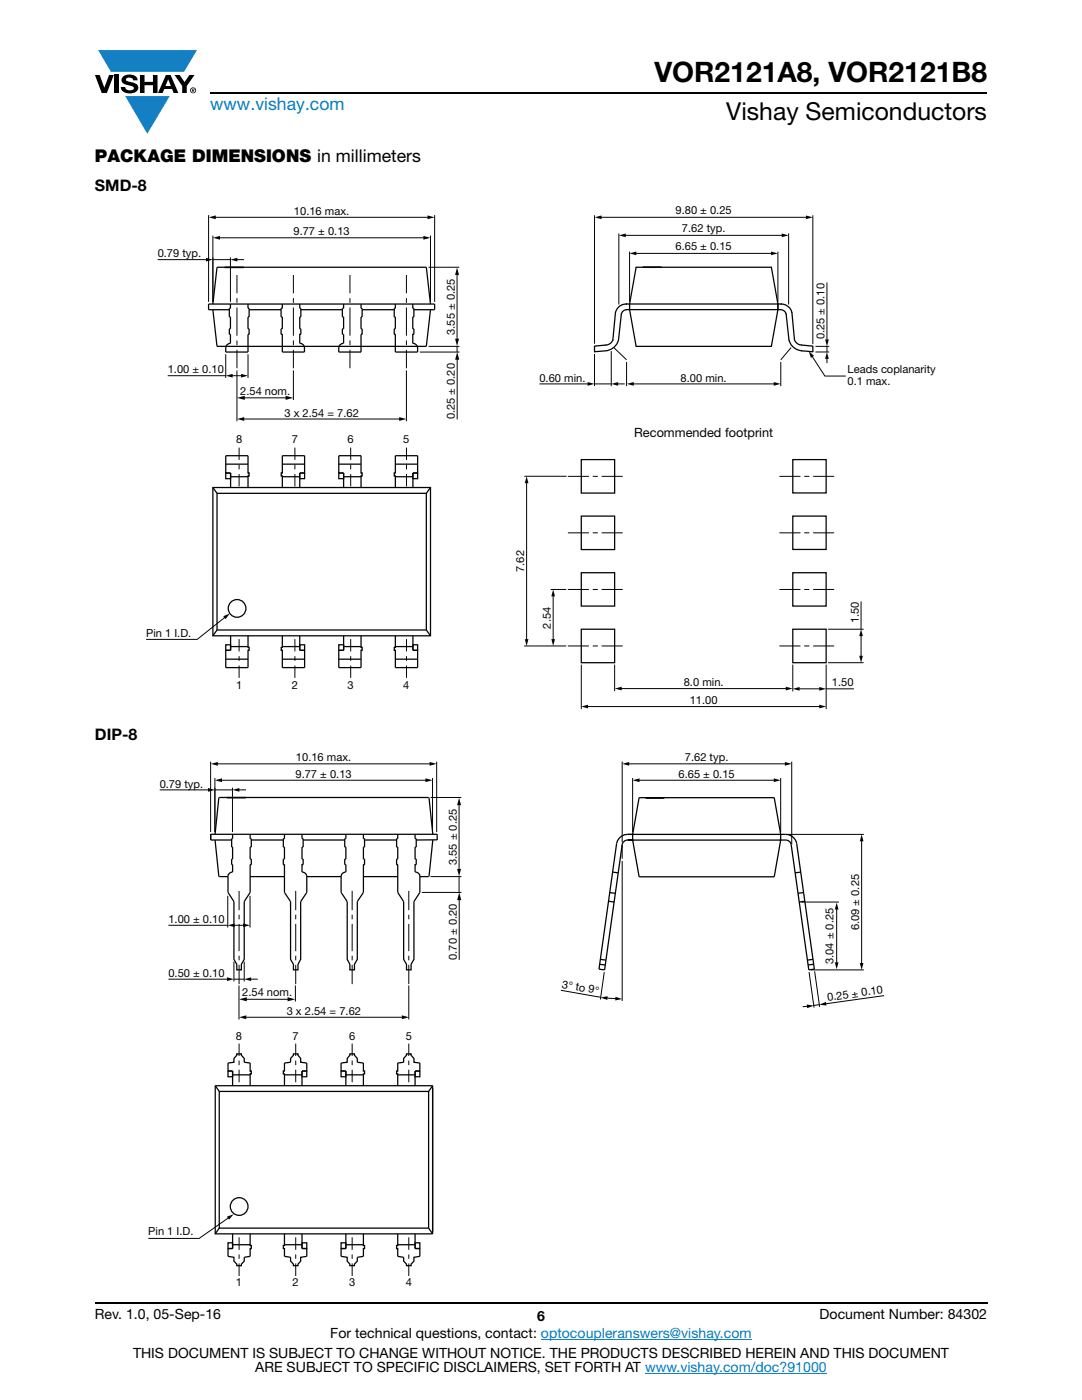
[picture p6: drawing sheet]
<svg xmlns="http://www.w3.org/2000/svg" width="216mm" height="279mm" viewBox="0 0 216 279" stroke-linecap="round" stroke-linejoin="round" font-family="sans-serif">
<g fill="#147fc3">
<path d="M19.6 10h19.7l-2.6 4.3h-1.1h-13.5z"/>
<path d="M25 19.2h8.9l-4.5 7.5z"/>
</g>
<g fill="#000">
<path d="M18.9 15h1l.9 2.5 1-2.5h.9l-1.4 3.6h-1zM22.9 15h.9v3.6h-.9zM24.6 15.3a2.1 2.1 0 0 1 2.8 .3l.1 .4h-.9a.79 .79 0 0 0-.7-.5 .79 .79 0 0 0-.8 .4l.3 .3 1 .2a1.08 1.08 0 0 1 1.2 1 1.08 1.08 0 0 1-1.1 1.2 1.73 1.73 0 0 1-2.4-1.2h.9a.96 .96 0 0 0 .8 .6 .96 .96 0 0 0 .9-.4 1.31 1.31 0 0 0-1.2-.6 1.03 1.03 0 0 1-1.1-.6 1.03 1.03 0 0 1 .2-1.1zM27.9 15h.9v1.3h1.7v-1.3h.9v3.6h-.9v-1.6h-1.7v1.6h-.9zM34.8 15h1.1l.9 1.4 1-1.4h1l-1.5 2.2v1.4h-.9v-1.4z"/>
<path d="M33.6 15.9l.5 1.3h-1.1zM33.1 15l-1.6 3.6h1l.3-.8h1.5l.3 .8h1l-1.6-3.6z"/>
<path d="M38.4 17.8h.2v.2h-.2zM38.3 17.7v.7h.1v-.3l.4 .3-.2-.3 .2-.2-.1-.2z"/>
<path d="M38.1 18a.46 .46 0 0 1 .9 0 .46 .46 0 0 1-.9 0zM37.9 18a.6 .6 0 0 0 1.2 0 .6 .6 0 0 0-1.2 0z"/>
</g>
<path d="M42 18.6h155M18.9 260h178.1" fill="none" stroke="#000" stroke-width=".36"/>
<path d="M107.9 267.3h42.1M128.7 274h36.3" fill="none" stroke="#007ec4" stroke-width=".2"/>
<path d="M29.2 40.8h157.5v100.7h-157.5z" fill="#fff"/>
<path d="M128.3 53.3l3.6 .1zM131.9 53.4h.1M124.9 60.7h.1M125 60.7a2.2 2.2 0 0 0-2.2 1.7l-.5 5.5a1.56 1.56 0 0 1-1.4 1l-2.3 .2v1.1a5.5 5.5 0 0 0 3.7-.7 2.96 2.96 0 0 0 1.1-1.6l.6-5.2M125.1 61.8a1.09 1.09 0 0 0-1.1 .9M125.6 60.7h29.6M125.6 60.7l1.3-7.4h27l1.3 7.4M125.6 61.8l1.3 7.3h27l1.3-7.3M125.6 60.7v1.1M125.6 61.8h29.6M155.2 60.7v1.1" fill="none" stroke="#040503" stroke-width=".25"/>
<path d="M107.6 76.6h9.9M118.6 76.6h3.4" fill="none" stroke="#040503" stroke-width=".2"/>
<path d="M117.3 76.2l1.3 .4-1.3 .4z" fill="#040503"/>
<path d="M123.1 76.6h1.6" fill="none" stroke="#040503" stroke-width=".2"/>
<path d="M122 76.6l1.3-.4v.8z" fill="#040503"/>
<path d="M119.8 43.4h41.3M118.6 70.6v6.5M122 70.1v7" fill="none" stroke="#040503" stroke-width=".2"/>
<g fill="#040503">
<path d="M118.7 43.4l1.3-.4v.7z"/>
<path d="M160.8 43l1.4 .4-1.4 .3z"/>
</g>
<path d="M118.6 43v25.6M124.6 47h31.6M162.2 43v25.7" fill="none" stroke="#040503" stroke-width=".2"/>
<g fill="#040503">
<path d="M123.5 47l1.4-.4v.7z"/>
<path d="M156 46.6l1.4 .4-1.4 .3z"/>
</g>
<path d="M123.5 46.6v14.2M157.4 46.6v14.2M165 56.4v11.6M165 69.1v1.1" fill="none" stroke="#040503" stroke-width=".2"/>
<path d="M164.6 67.7h.8l-.4 1.4z" fill="#040503"/>
<path d="M165 71.4v1.1" fill="none" stroke="#040503" stroke-width=".2"/>
<path d="M165 70.2l.4 1.4h-.8z" fill="#040503"/>
<path d="M126.7 50.6h27.4M162.7 70.2h2.8M162.7 69.1h2.8" fill="none" stroke="#040503" stroke-width=".2"/>
<g fill="#040503">
<path d="M125.6 50.6l1.4-.4v.7z"/>
<path d="M153.8 50.2l1.4 .4-1.4 .3z"/>
</g>
<path d="M125.6 50.2v10M155.2 50.2v10M162 71l2.6 4.1h4.2" fill="none" stroke="#040503" stroke-width=".2"/>
<path d="M161.4 70.1l1 .9-.6 .4z" fill="#040503"/>
<path d="M126.2 76.6h28.4" fill="none" stroke="#040503" stroke-width=".2"/>
<g fill="#040503">
<path d="M154.4 76.2l1.4 .4-1.4 .4z"/>
<path d="M125.1 76.6l1.4-.4v.8z"/>
</g>
<g fill="none" stroke="#040503" stroke-width=".2">
<path d="M42.8 43.4h42.8M47.3 54.9v3.6M47.3 59.5v.9M58.5 54.9v3.6M58.5 59.5v.9M69.8 54.9v3.6M69.8 59.5v.9M81.1 54.9v3.6M81.1 59.5v.9M47.3 61.4v5.6M47.3 67.9v1M47.3 69.8v3.7"/>
<path d="M58.5 61.4v5.6M58.5 67.9v1M58.5 69.8v3.7M69.8 61.4v5.6M69.8 67.9v1M69.8 69.8v3.7M81.1 61.4v5.6M81.1 67.9v1M81.1 69.8v3.7M122.5 69.4l2.5 2.4M125 72.3v4.8M155.8 72.3v4.8"/>
<path d="M157.9 69.4l-2.1 2.4"/>
</g>
<path d="M125 60.7h.6M125.1 61.8h.5M155.2 60.7a2.37 2.37 0 0 1 2.8 1.7l.5 5.5a1.65 1.65 0 0 0 1.5 1l2.2 .2v1.1a5.8 5.8 0 0 1-3.6-.7 2.71 2.71 0 0 1-1.2-1.6l-.5-5.2a1.29 1.29 0 0 0-1.7-.9" fill="none" stroke="#040503" stroke-width=".25"/>
<g fill="#040503">
<path d="M41.6 43.4l1.5-.4v.7z"/>
<path d="M85.3 43l1.4 .4-1.4 .3z"/>
</g>
<path d="M41.6 42.9v17.3M43.6 47.5h41.1M86.7 42.9v17.3" fill="none" stroke="#040503" stroke-width=".2"/>
<g fill="#040503">
<path d="M84.5 47.1l1.4 .4-1.4 .3z"/>
<path d="M42.5 47.5l1.4-.4v.7z"/>
</g>
<path d="M42.5 47v13.2M85.9 47v13.2M33.5 75h11.5M46.2 75h2.2" fill="none" stroke="#040503" stroke-width=".2"/>
<g fill="#040503">
<path d="M48.1 74.6l1.4 .4-1.4 .4z"/>
<path d="M45 75l1.4-.4v.8z"/>
</g>
<path d="M45 70.7v4.7M48.6 79.4h8.7M49.5 70.7v4.7" fill="none" stroke="#040503" stroke-width=".2"/>
<g fill="#040503">
<path d="M47.3 79.4l1.5-.4v.8z"/>
<path d="M57 79l1.5 .4-1.5 .4z"/>
</g>
<path d="M58.5 73.9v5.9M48.5 83.6h31.4" fill="none" stroke="#040503" stroke-width=".2"/>
<g fill="#040503">
<path d="M47.3 83.6l1.4-.4v.8z"/>
<path d="M79.6 83.2l1.5 .4-1.5 .4z"/>
</g>
<path d="M91.2 54.6v13.3M47.3 73.9v10.2M81.1 73.9v10.2" fill="none" stroke="#040503" stroke-width=".2"/>
<g fill="#040503">
<path d="M91.2 53.4l.4 1.5h-.8z"/>
<path d="M90.8 67.6h.8l-.4 1.5z"/>
</g>
<path d="M85.5 53.3h6.1M91.2 71.5v12.2" fill="none" stroke="#040503" stroke-width=".2"/>
<path d="M91.2 70.3l.4 1.5h-.8z" fill="#040503"/>
<path d="M31.5 51.8h9.9M42.5 51.8h3.5M83.8 70.3h7.9M85.5 69.1h6.2" fill="none" stroke="#040503" stroke-width=".2"/>
<g fill="none" stroke="#040503" stroke-width=".25">
<path d="M45 53.3l3.5 .1zM42.5 60.7l.8-7.4h41.8l.8 7.4M42.5 61.8l.8 7.3h41.8l.8-7.3M45.8 61.8h-4.2v-1.1h45.1v1.1h-4.1M46 60.7v.8h-.2v1.7h.2v2.4h-.2v1.1h.2v1.8a.97 .97 0 0 0-1 .9v.9h4.5v-3.6h.2v-1.1h-.2v-2.4h.2v-1.7M49.5 61.5h.2zM49.5 60.7v.8M49.7 61.8h6.4M59.8 60.7v.8h.2v1.7h-.2v2.4h.2v1.1h-.2l.1 1.8a.93 .93 0 0 1 .9 .9v.9h-4.5v-3.6h-.2v-1.1h.2v-2.4h-.2v-1.7h.2v-.8M60 61.8h8.3M68.6 60.7v.8h-.3v1.7h.3v2.4h-.3v1.1h.3l-.1 1.8a.97 .97 0 0 0-.9 .9v.9h4.4v-3.6h.3v-1.1h-.3v-2.4h.3v-1.7M72 60.7v.8"/>
<path d="M72 61.5h.3zM72.3 61.8h6.4M82.4 60.7v.8h.2v1.7h-.2v2.4h.2v1.1h-.2v1.8a.96 .96 0 0 1 .9 .9v.9h-4.4v-3.6h-.2v-1.1h.2v-2.4h-.2v-1.7h.2v-.8"/>
</g>
<path d="M41.1 51.4l1.4 .4-1.4 .4z" fill="#040503"/>
<path d="M47.1 51.8h1.6" fill="none" stroke="#040503" stroke-width=".2"/>
<path d="M46 51.8l1.4-.4v.8z" fill="#040503"/>
<g fill="none" stroke="#040503" stroke-width=".2">
<path d="M42.5 51.4v8.8M46 51.4v8.8M91.2 69.1v1.2M104.7 95h8.3M110.4 118.8v9M113.4 117.6h4.1M113.4 106.3h4.1M118.3 117.6h.9M118.3 106.3h.9M120.1 117.6h4.1M120.1 106.3h4.1M155.6 117.6h4.1"/>
<path d="M155.6 106.3h4.1M160.5 117.6h.9M160.5 106.3h.9M162.3 117.6h4.1M162.3 106.3h4.1M113.4 128.9h4.1M118.3 128.9h.9M120.1 128.9h4.1M155.6 128.9h4.1M160.5 128.9h.9M162.3 128.9h4.1"/>
</g>
<path d="M116 103h6.6v6.7h-6.6zM116 114.3h6.6v6.7h-6.6zM158.2 103h6.6v6.7h-6.6zM158.2 114.3h6.6v6.7h-6.6zM116 125.6h6.6v6.7h-6.6zM158.2 125.6h6.6v6.7h-6.6z" fill="none" stroke="#040503" stroke-width=".25"/>
<g fill="#040503">
<path d="M110.4 117.6l.3 1.4h-.7z"/>
<path d="M110 127.5h.7l-.3 1.4z"/>
</g>
<path d="M105.1 96.2v31.6M109.9 117.6h3" fill="none" stroke="#040503" stroke-width=".2"/>
<g fill="#040503">
<path d="M105.1 95.1l.3 1.3h-.7z"/>
<path d="M104.7 127.6h.7l-.3 1.3z"/>
</g>
<path d="M104.6 128.9h8.3M171.8 120.1v5.5M171.8 126.7v4.4" fill="none" stroke="#040503" stroke-width=".2"/>
<g fill="#040503">
<path d="M171.4 130.9h.8l-.4 1.4z"/>
<path d="M171.8 125.6l.4 1.4h-.8z"/>
</g>
<path d="M123.8 137.4h33.2M165.3 132.3h7M165.3 125.6h7" fill="none" stroke="#040503" stroke-width=".2"/>
<g fill="#040503">
<path d="M122.7 137.4l1.3-.4v.8z"/>
<path d="M156.8 137l1.4 .4-1.4 .4z"/>
</g>
<path d="M122.6 132.7v5.2M117.1 141h46.6" fill="none" stroke="#040503" stroke-width=".2"/>
<g fill="#040503">
<path d="M163.5 140.6l1.3 .4-1.3 .4z"/>
<path d="M116 141l1.3-.4v.8z"/>
</g>
<path d="M116 132.7v8.8M159.3 137.5h4.4M164.8 132.7v8.8M164.8 137.5h5.5" fill="none" stroke="#040503" stroke-width=".2"/>
<g fill="#040503">
<path d="M158.2 137.5l1.3-.4v.7z"/>
<path d="M163.5 137.1l1.3 .4-1.3 .3z"/>
</g>
<path d="M113.4 95.1h4.1M118.3 95.1h.9M120.1 95.1h4.1M155.6 95.1h4.1M160.5 95.1h.9M162.3 95.1h4.1M45 123.1l-5.7 4.5h-10.1M158.2 132.7v5.2" fill="none" stroke="#040503" stroke-width=".2"/>
<path d="M116 91.7h6.6v6.7h-6.6zM158.2 91.7h6.6v6.7h-6.6z" fill="none" stroke="#040503" stroke-width=".25"/>
<path d="M44.5 123l1.4-.6-.9 1.2z" fill="#040503"/>
<g fill="none" stroke="#040503" stroke-width=".2">
<path d="M47.7 89.3v2.5M47.7 92.7v1M47.7 94.6v2.5M58.8 89.3v2.5M58.8 92.7v1M58.8 94.6v2.5M70 89.3v2.5M70 92.7v1M70 94.6v2.5M81.1 89.3v2.5M81.1 92.7v1M81.1 94.6v2.5"/>
<path d="M47.7 127.5v2.5M47.7 130.9v1M47.7 132.8v2.5M58.8 127.5v2.5M58.8 130.9v1M58.8 132.8v2.5M70 127.5v2.5M70 130.9v1M70 132.8v2.5M81.1 127.5v2.5M81.1 130.9v1M81.1 132.8v2.5"/>
</g>
<g fill="none" stroke="#040503" stroke-width=".25">
<path d="M42.5 97.3h43.4v29.6h-43.4zM42.5 97.3l.8 1.2v27.2M43.3 98.5h41.8M45 94.4v1.1h1v-1.1M45 92.6h4.5M45.1 94.4h.9M46 95.1h3.5M46 94.4v2.9M46 94.4h-1v-3.5h4.5v3.5h.2v.6h-.2v2.3M56.3 92.6h4.5M56.3 95.1h3.5M59.8 94.4h1v-3.5h-4.5v3.5h-.2v.6h.2v2.3"/>
<path d="M59.8 94.4v1.1h1v-1.1M59.8 94.4v2.9M59.8 94.4h.9M67.6 94.4v1.1h1v-1.1M67.6 92.6h4.4M67.7 94.4h.8M68.6 95.1h3.4M68.6 94.4v2.9M68.6 94.4h-1v-3.5h4.4v3.5h.3v.6h-.3v2.3M78.9 92.6h4.4M78.9 95.1h3.5M82.4 94.4h.9"/>
<path d="M82.4 94.4v2.9M82.4 94.4h.9v-3.5h-4.4v3.5h-.2v.6h.2v2.3M82.4 94.4v1.1h.9v-1.1M85.9 97.3l-.8 1.2v27.2l.8 1.2M45 129.8v-1.1h1v1.1M45 131.6h4.5M45.1 129.8h.9M46 129h3.5M46 126.9v2.9M49.5 126.9v2.3h.2v.6h-.2v3.4h-4.5v-3.4h1M56.3 131.6h4.5M56.3 126.9v2.3h-.2v.6h.2v3.4h4.5v-3.4h-1"/>
<path d="M56.3 129h3.5M59.8 129.8v-1.1h1v1.1M59.8 126.9v2.9M59.8 129.8h.9M67.6 129.8v-1.1h1v1.1M67.6 131.6h4.4M67.7 129.8h.8M68.6 129h3.4M68.6 126.9v2.9M72 126.9v2.3h.3v.6h-.3v3.4h-4.4v-3.4h1M78.9 131.6h4.4M78.9 129h3.5"/>
<path d="M78.9 126.9v2.3h-.2v.6h.2v3.4h4.4v-3.4h-.9M82.4 129.8h.9M82.4 126.9v2.9M82.4 129.8v-1.1h.9v1.1M85.1 125.7h-41.8l-.8 1.2"/>
<circle cx="47.3" cy="121.4" r="1.77"/>
</g>
<path d="M29.6 150.1h146.8v107.1h-146.8z" fill="#fff"/>
<g fill="none" stroke="#040503" stroke-width=".2">
<path d="M47.7 177.8v3.8M59 177.8v3.8M70.3 177.8v3.8M81.6 177.8v3.8M33.6 195.4h12M46.7 195.4h2M47.7 182.6v.9M47.7 184.4v5.4M47.7 190.7v.9M47.7 192.6v3.8M59 182.6v.9M59 184.4v5.4"/>
<path d="M59 190.7v.9M59 192.6v3.8M70.3 182.6v.9M70.3 184.4v5.4M70.3 190.7v.9M70.3 192.6v3.8M81.6 182.6v.9M81.6 184.4v5.4M81.6 190.7v.9M81.6 192.6v3.8"/>
</g>
<g fill="none" stroke="#040503" stroke-width=".25">
<path d="M43.7 159.2l-.8 7.3M43.7 159.2h41.8M45.4 159.2h3.6zM85.6 159.2l.8 7.3M42.9 167.6l.8 7.3M43.7 174.9h1.8M46.2 167.6h-4.2v-1.1h45.2v1.1M46.4 174h.1M46.4 174a.91 .91 0 0 0-.9 .9M46.4 166.5v.9h-.2v1.6h.2v2.4h-.2v1.1h.2v1.5M49.9 174.9h6.9M49.9 166.5v.9"/>
<path d="M49.9 167.4h.2zM50.1 167.6h6.4M50.1 167.4v1.6h-.2v2.4h.2v1.1h-.2v5.6l-1.2 1.8v11.6l-.5 .9v1.2h-1v-1.2l-.5-.9v-11.6l-1.2-1.8v-3.2M56.8 166.5v.9h-.3v1.6h.3v2.4h-.3v1.1h.3v5.6l1.2 1.8v11.6l.5 .9v1.2h1v-1.2l.5-.9v-11.6l1.2-1.8v-3.2M60.3 166.5v.9h.2v1.6h-.2v2.4h.2v1.1h-.2v1.5a.91 .91 0 0 1 .9 .9M60.5 167.6h8.3M61.2 174.9h6.9M69 174a.91 .91 0 0 0-.9 .9M69 174h.1M69 166.5v.9h-.2v1.6h.2v2.4h-.2v1.1h.2v1.5M72.5 174.9h6.9M72.5 167.4h.2z"/>
<path d="M72.5 166.5v.9M72.7 167.4v1.6h-.2v2.4h.2v1.1h-.2v5.6l-1.2 1.8v11.6l-.6 .9v1.2h-.9v-1.2l-.5-.9v-11.6l-1.2-1.8v-3.2M72.7 167.6h6.4M79.4 166.5v.9h-.3v1.6h.3v2.4h-.3v1.1h.3v5.6l1.1 1.8v11.6l.6 .9v1.2h.9v-1.2l.6-.9v-11.6l1.2-1.8v-3.2M82.8 166.5v.9h.3v1.6h-.3v2.4h.3v1.1h-.3v1.5a.9 .9 0 0 1 1 .9M83.8 174.9h1.7M86.4 167.6l-.8 7.3M87.2 167.6h-4.1"/>
</g>
<path d="M45.3 195l1.4 .4-1.4 .4z" fill="#040503"/>
<path d="M49.9 195.4h1.5" fill="none" stroke="#040503" stroke-width=".2"/>
<path d="M48.7 195.4l1.4-.3v.7z" fill="#040503"/>
<g fill="none" stroke="#040503" stroke-width=".2">
<path d="M46.7 191.9v4M48.7 191.9v4M47.7 208.3v2.4M47.7 211.7v.9M47.7 213.5v2.5M59 208.3v2.4M59 211.7v.9M59 213.5v2.5M70.3 208.3v2.4M70.3 211.7v.9M70.3 213.5v2.5M81.6 208.3v2.4"/>
<path d="M81.6 211.7v.9M81.6 213.5v2.5M45.7 243l-6 4.2h-10.1M47.7 246.9v2.5M47.7 250.4v.8M47.7 252.1v2.6M59 246.9v2.5M59 250.4v.8M59 252.1v2.6M70.3 246.9v2.5M70.3 250.4v.8M70.3 252.1v2.6"/>
<path d="M81.6 246.9v2.5M81.6 250.4v.8M81.6 252.1v2.6"/>
</g>
<path d="M45.3 242.8l1.3-.5-.9 1.1z" fill="#040503"/>
<g fill="none" stroke="#040503" stroke-width=".25">
<path d="M42.9 216.7v29.5h43.4M42.9 216.7l.8 1.1v27.3h41.8M42.9 216.7h43.4M43.7 217.8h41.8M45.5 213.7v1.2h.9v-1.2M45.5 213.7h.9M46.4 213.7h-.9v-1.6l1.2-.1v-.8l.5-.6v-.3h1v.3l.5 .6v.8l1.2 .1v1.6h.2v.6h-.2v2.4M46.4 214.5h3.5M46.4 213.7v3M56.8 214.5h3.5M60.3 213.7h.9v-1.6l-1.2-.1v-.8l-.5-.6v-.3h-1v.3l-.5 .6v.8l-1.2 .1v1.6h-.3v.6h.3v2.4M60.3 213.7v1.2h.9v-1.2"/>
<path d="M60.3 213.7v3M60.3 213.7h.9M68.1 213.7v1.2h.9v-1.2M68.1 213.7h.9M69 214.5h3.5M69 213.7v3M69 213.7h-.9v-1.6l1.2-.1v-.8l.5-.6v-.3h.9v.3l.6 .6v.8l1.2 .1v1.6h.2v.6h-.2v2.4M79.4 214.5h3.4M82.8 213.7h1v-1.6l-1.2-.1v-.8l-.6-.6v-.3h-.9v.3l-.6 .6v.8l-1.1 .1v1.6h-.3v.6h.3v2.4M82.8 213.7v3M82.9 213.7h.9v1.2h-1v-1.2M86.3 216.7v29.5l-.8-1.1v-27.3z"/>
<path d="M43.7 245.1l-.8 1.1M45.5 249.2v-1.2h.9v1.2M45.5 249.2h.9M46.4 246.2v3M46.4 248.4h3.5M49.9 246.2v2.4h.2v.6h-.2v1.5l-1.2 .2v.8l-.5 .6v.3h-1v-.3l-.5-.6v-.8l-1.2-.2v-1.5h.9M56.8 246.2v2.4h-.3v.6h.3v1.5l1.2 .2v.8l.5 .6v.3h1v-.3l.5-.6v-.8l1.2-.2v-1.5h-.9M56.8 248.4h3.5M60.3 249.2v-1.2h.9v1.2M60.3 246.2v3M60.3 249.2h.9M68.1 249.2v-1.2h.9v1.2"/>
<path d="M68.1 249.2h.9M69 248.4h3.5M69 246.2v3M72.5 246.2v2.4h.2v.6h-.2v1.5l-1.2 .2v.8l-.6 .6v.3h-.9v-.3l-.5-.6v-.8l-1.2-.2v-1.5h.9M79.4 248.4h3.4M79.4 246.2v2.4h-.3v.6h.3v1.5l1.1 .2v.8l.6 .6v.3h.9v-.3l.6-.6v-.8l1.2-.2v-1.5h-1M82.8 249.2v-1.2h1v1.2h-.9M82.8 246.2v3"/>
<circle cx="47.7" cy="240.8" r="1.77"/>
</g>
<path d="M43.2 152.4h42.8" fill="none" stroke="#040503" stroke-width=".2"/>
<g fill="#040503">
<path d="M42.1 152.4l1.4-.3v.7z"/>
<path d="M85.7 152.1l1.4 .3-1.4 .4z"/>
</g>
<path d="M42 152v14.1M44 155.7h41.1M87.1 152v14.1" fill="none" stroke="#040503" stroke-width=".2"/>
<g fill="#040503">
<path d="M84.9 155.3l1.4 .4-1.4 .4z"/>
<path d="M42.9 155.7l1.4-.4v.8z"/>
</g>
<path d="M42.9 155.3v10.8M86.3 155.3v10.8M33.6 184.7h11.8M46.6 184.7h2.2" fill="none" stroke="#040503" stroke-width=".2"/>
<g fill="#040503">
<path d="M48.5 184.3l1.4 .4-1.4 .3z"/>
<path d="M45.4 184.7l1.4-.4v.7z"/>
</g>
<path d="M45.4 178.8v6.3M49.9 178.8v6.3M91.6 160.4v13.3" fill="none" stroke="#040503" stroke-width=".2"/>
<g fill="#040503">
<path d="M91.6 159.2l.4 1.5h-.8z"/>
<path d="M91.2 173.4h.8l-.4 1.5z"/>
</g>
<path d="M85.9 159.2h6.1M91.6 179.4v12.1" fill="none" stroke="#040503" stroke-width=".2"/>
<path d="M91.6 178.1l.4 1.5h-.8z" fill="#040503"/>
<path d="M31.9 157.6h9.9M42.9 157.6h3.5M84.2 178.1h7.9M85.9 174.9h6.2" fill="none" stroke="#040503" stroke-width=".2"/>
<path d="M41.5 157.3l1.4 .3-1.4 .4z" fill="#040503"/>
<path d="M47.5 157.6h1.6" fill="none" stroke="#040503" stroke-width=".2"/>
<path d="M46.4 157.6l1.4-.3v.7z" fill="#040503"/>
<path d="M42.9 157.2v8.9M46.4 157.2v8.9M91.6 174.9v3.2M49 199.4h8.7" fill="none" stroke="#040503" stroke-width=".2"/>
<g fill="#040503">
<path d="M47.7 199.4l1.5-.4v.8z"/>
<path d="M57.4 199l1.5 .4-1.5 .4z"/>
</g>
<path d="M58.9 196.7v3.2M48.9 203h31.5" fill="none" stroke="#040503" stroke-width=".2"/>
<g fill="#040503">
<path d="M47.7 203l1.4-.4v.8z"/>
<path d="M80.2 202.6l1.4 .4-1.4 .4z"/>
</g>
<path d="M47.7 196.7v6.8M81.6 196.7v6.8" fill="none" stroke="#040503" stroke-width=".2"/>
<g fill="none" stroke="#000" stroke-width=".2">
<path d="M124.1 152v16.1M125.3 152.4h31.6M126.2 155.3v10.8M127.3 155.7h27.3M155.8 155.3v10.8M158 152v16.5M124.1 168.5v2.9M124.1 171.8v28M157.2 166.5h15.2M171.9 167.6v24.8M111.9 197.6l8 1.4M120.6 194l-.8 5.5"/>
<path d="M121 199.2l2 .1M159.9 180h7.5M161.4 194l1 7.1M161.8 193.6h10.6M162.6 193.8l.9 7.1M166.9 181.3v11M176.4 198.7l-11.8 1.6M161.3 200.8l-1.1 .1M163.5 200.5l-1.1 .2"/>
</g>
<path d="M124.2 152.4l1.3-.3v.7zM126.2 155.7l1.4-.4v.8zM154.4 155.3l1.4 .4-1.4 .4zM156.6 152.1l1.4 .3-1.4 .4zM171.9 166.5l.4 1.4h-.7zM119.8 199.1l1.4-.3v.8zM122.8 198.9l1.4 .5-1.4 .3zM166.9 180.1l.4 1.4h-.7zM166.6 192.1h.7l-.4 1.3zM171.6 192.2h.7l-.4 1.4zM161 200.5l1.4 .2-1.3 .5zM163.5 200.5l1.3-.6 .1 .8z" fill="#000"/>
<g fill="none" stroke="#000" stroke-width=".25">
<path d="M128.9 159.2h3.6zM121.4 179.9l1.1 .1M121.7 178.1l1.1 .2M122.2 174l1.2 .2M125.2 167.6l-.7 .3-.3 .6-3.6 25.1-1.1-.2 3.5-25.1a2.25 2.25 0 0 1 2.2-1.8h31.6a2.22 2.22 0 0 1 2.2 1.8l3.5 25.1-1.1 .2-3.5-25.1-.2-.4-.4-.3-1.7-.1M126.2 167.7v-1.2l1.3-7.3h27l1.3 7.3v1.2M126.2 167.7l1.3 7.3h27l1.3-7.3M126.2 167.7h29.6M126.2 167.7l-1-.1 1.3 .1M159.8 174l-1.1 .2M160.4 178.1l-1.2 .2M160.6 179.9l-1.1 .1"/>
<path d="M119.7 192.4l1.1 .2M119.8 191.5l1.1 .1M162.2 191.5l-1.1 .1M162.4 192.4l-1.2 .2"/>
</g>
<text font-size="5.6" x="130.6" y="16.4">VOR2121A8, VOR2121B8</text>
<text font-size="4.9" x="144.9" y="24">Vishay Semiconductors</text>
<text font-size="3.5" fill="#007ec4" x="42" y="21.9">www.vishay.com</text>
<text font-size="3.5" x="18.9" y="32.3">PACKAGE DIMENSIONS in millimeters</text>
<g font-size="3.2">
<text x="18.9" y="38.1">SMD-8</text>
<text x="18.9" y="147.8">DIP-8</text>
</g>
<g font-size="2.8">
<text x="18.9" y="263.3">Rev. 1.0, 05-Sep-16</text>
<text x="107.2" y="263.6">6</text>
<text x="163.6" y="263.3">Document Number: 84302</text>
<text x="65.9" y="267.1">For technical questions, contact: optocoupleranswers@vishay.com</text>
<text x="26.5" y="271">THIS DOCUMENT IS SUBJECT TO CHANGE WITHOUT NOTICE. THE PRODUCTS DESCRIBED HEREIN AND THIS DOCUMENT</text>
<text x="50.9" y="273.8">ARE SUBJECT TO SPECIFIC DISCLAIMERS, SET FORTH AT www.vishay.com/doc?91000</text>
</g>
<text font-size="2.5" fill="#040503" x="126.6" y="87.2">Recommended footprint</text>
<g font-size="2.2" fill="#040503">
<text x="58.6" y="47">9.77 ± 0.13</text>
<text x="58.7" y="42.9">10.16 max.</text>
<text x="134.8" y="42.7">9.80 ± 0.25</text>
<text x="136.1" y="46.3">7.62 typ.</text>
<text x="31.5" y="51.3">0.79 typ.</text>
<text x="134.8" y="49.9">6.65 ± 0.15</text>
<text x="90.7" y="66.8" transform="rotate(-90 90.7 66.8)">3.55 ± 0.25</text>
<text x="164.5" y="67.7" transform="rotate(-90 164.5 67.7)">0.25 ± 0.10</text>
<text x="33.5" y="74.5">1.00 ± 0.10</text>
<text x="107.6" y="76.1">0.60 min.</text>
<text x="135.8" y="76.1">8.00 min.</text>
<text x="169.1" y="74.5">Leads coplanarity</text>
<text x="169.1" y="76.9">0.1 max.</text>
<text x="47.9" y="78.7">2.54 nom.</text>
<text x="56.8" y="83.1">3 x 2.54 = 7.62</text>
<text x="90.8" y="83.7" transform="rotate(-90 90.8 83.7)">0.25 ± 0.20</text>
<text x="47.1" y="88.4">8</text>
<text x="58.2" y="88.4">7</text>
<text x="69.4" y="88.4">6</text>
<text x="80.5" y="88.4">5</text>
<text x="104.6" y="114.1" transform="rotate(-90 104.6 114.1)">7.62</text>
<text x="109.9" y="125.4" transform="rotate(-90 109.9 125.4)">2.54</text>
<text x="171.3" y="124.4" transform="rotate(-90 171.3 124.4)">1.50</text>
<text x="29.2" y="127.1">Pin 1 I.D.</text>
<text x="47.1" y="137.6">1</text>
<text x="58.2" y="137.6">2</text>
<text x="69.4" y="137.6">3</text>
<text x="80.5" y="137.6">4</text>
<text x="136.4" y="136.9">8.0 min.</text>
<text x="166" y="137">1.50</text>
<text x="137.6" y="140.5">11.00</text>
<text x="59" y="155.2">9.77 ± 0.13</text>
<text x="59.1" y="152">10.16 max.</text>
<text x="135.4" y="155.2">6.65 ± 0.15</text>
<text x="31.9" y="157.2">0.79 typ.</text>
<text x="91.1" y="172.7" transform="rotate(-90 91.1 172.7)">3.55 ± 0.25</text>
<text x="33.6" y="184.2">1.00 ± 0.10</text>
<text x="91.2" y="191.5" transform="rotate(-90 91.2 191.5)">0.70 ± 0.20</text>
<text x="33.6" y="194.9">0.50 ± 0.10</text>
<text x="48.3" y="198.8">2.54 nom.</text>
<text x="57.2" y="202.5">3 x 2.54 = 7.62</text>
<text x="47.1" y="207.6">8</text>
<text x="58.4" y="207.6">7</text>
<text x="69.7" y="207.6">6</text>
<text x="81" y="207.6">5</text>
<text x="29.6" y="246.5">Pin 1 I.D.</text>
<text x="47.1" y="256.7">1</text>
<text x="58.4" y="256.7">2</text>
<text x="69.7" y="256.7">3</text>
<text x="81" y="256.7">4</text>
</g>
<g font-size="2.2">
<text x="136.7" y="152">7.62 typ.</text>
<text x="171.5" y="185.7" transform="rotate(-90 171.5 185.7)">6.09 ± 0.25</text>
<text x="112.1" y="197.1" transform="rotate(10 112.1 197.1)">3° to 9°</text>
<text x="166.3" y="192.4" transform="rotate(-90 166.3 192.4)">3.04 ± 0.25</text>
<text x="165.2" y="199.8" transform="rotate(-8 165.2 199.8)">0.25 ± 0.10</text>
</g>
</svg>
